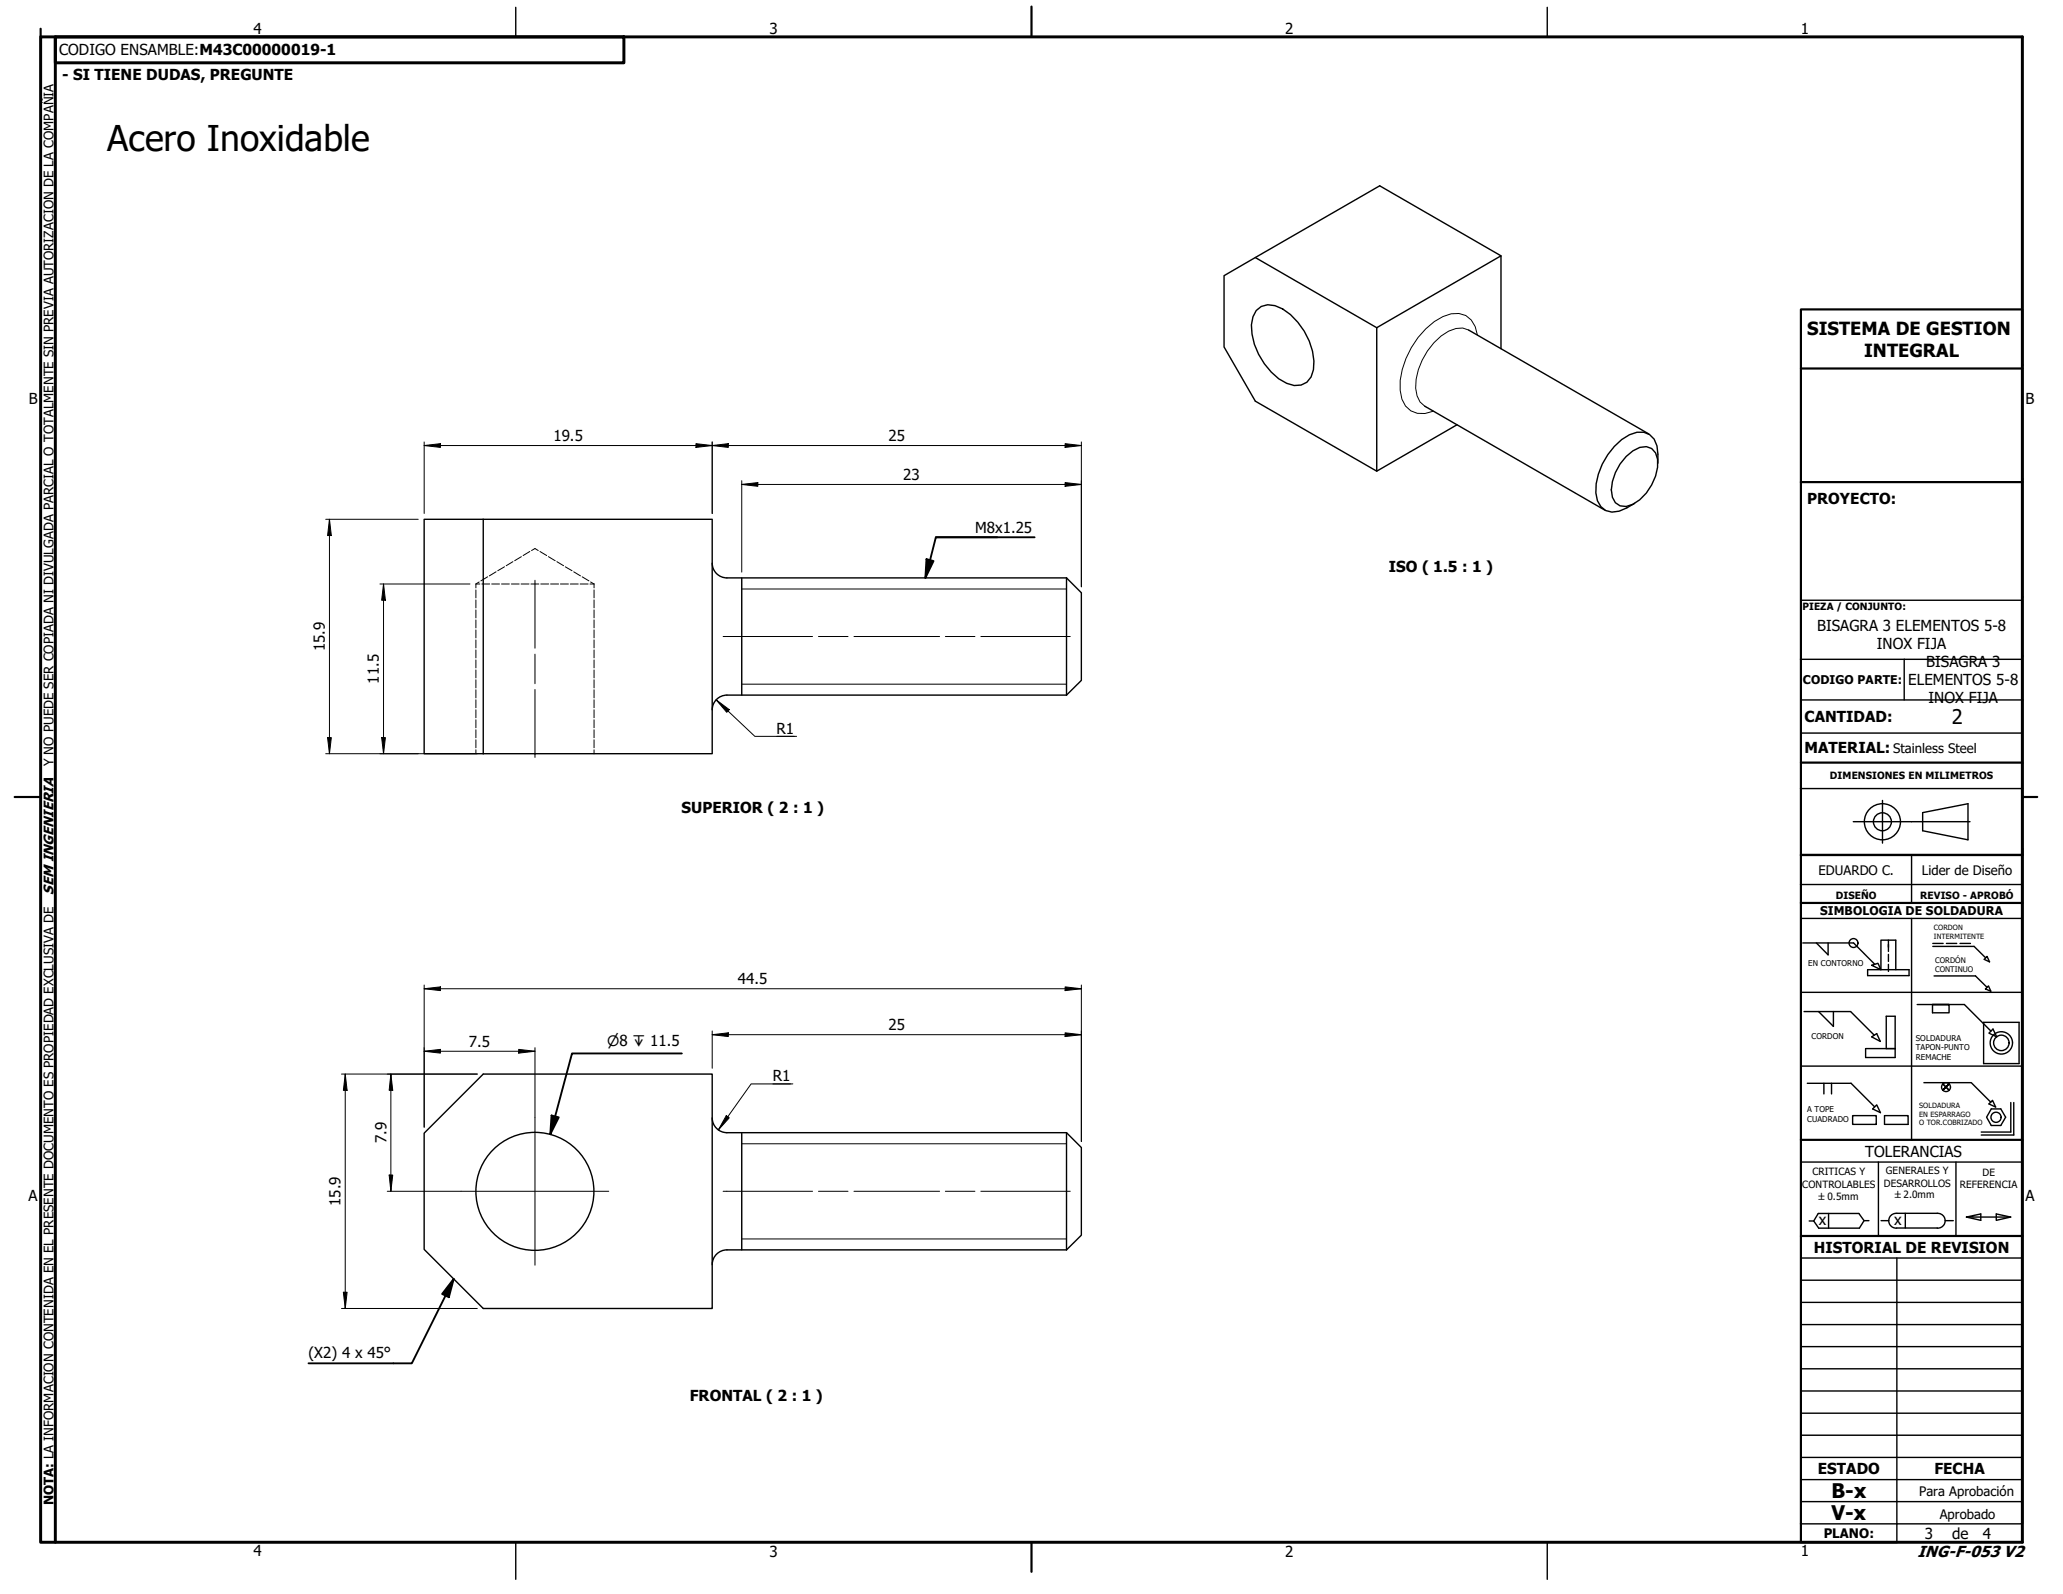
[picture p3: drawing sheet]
<svg xmlns="http://www.w3.org/2000/svg" width="279mm" height="216mm" viewBox="0 0 279 216" stroke-linecap="round" stroke-linejoin="round" font-family="sans-serif">
<!-- layer: Visible (ISO) -->
<g fill="none" stroke="#000" stroke-width=".19">
<path d="M170 34.9l16.5 9.5M203.3 34.6l-16.4-9.4-21.1 12.1v9.7l4.2 7.3 16.5 9.5M170.1 42.1l.7-.6a3.8 3.8 0 0 1 4 1.1 8.9 8.9 0 0 1 3.1 7.5 2.36 2.36 0 0 1-3.6 1.8 9.1 9.1 0 0 1-4.8-7.9l.2-1.1zM193 55l24.3 14.1M198.9 44.7l24.4 14.1M203.3 47.2v-12.6l-16.8 9.8v19.4l10.8-6.3M65.4 70.3v31.8h-8v-31.8h39.1v31.8h-31.1M96.5 76.3a2 2 0 0 0 2 2h45.9M100.5 78.3v15.8M144.4 78.3l2.1 2v11.9l-2.1 1.9M144.4 78.3v15.8M220.2 61.8l.9-.7 1-.5a1.75 1.75 0 0 1 2.4 1.6 6.7 6.7 0 0 1-3.4 6.1 1.78 1.78 0 0 1-2.7-.9 6 6 0 0 1 1.8-5.6z"/>
<path d="M224.5 62.7l-.1-2.3a2.26 2.26 0 0 0-2.7-1.9 6.7 6.7 0 0 0-4 3.1 8.6 8.6 0 0 0-1.6 5.2 2.42 2.42 0 0 0 3.2 2.4l1-.4 1.1-.6M144.4 94.1h-45.9a2 2 0 0 0-2 2M243.9 89.3h14M243.9 81.3h30M243.9 94.8h30M243.9 99.3h30M243.9 119.8h15M57.4 153.5l8-8h31.1v31.7h-31.1l-8-8zM96.5 151.4a2 2 0 0 0 2 2h45.9M100.5 153.4v15.9M144.4 153.4l2.1 2v11.9l-2.1 2M144.4 153.4v15.9"/>
<path d="M144.4 169.3h-45.9a2 2 0 0 0-2 2M243.9 179.4h30M243.9 176.4h30M243.9 173.4h30M243.9 170.4h30M247.6 164.4v1.9M252.5 165.3l-.7 1h-5.5l-.7-.9h-.6M253.1 165.3h-.6l-.7-.9h-5.5l-.7 1M254.8 165.3h1M256.9 166.3h5.5M256.9 170.4v38.5M258 164.3v2"/>
<path d="M262.4 166.3a1.01 1.01 0 0 0 1-1 1.01 1.01 0 0 0-1-1h-5.5a1.01 1.01 0 0 0-1.1 1 1.01 1.01 0 0 0 1.1 1M263.4 165.3h1.1M266.3 164.8l2 .5v-.9l-2 .4h6M270.4 164.4l1.9 .4-1.9 .5zM243.9 182.4h30"/>
<circle cx="72.4" cy="161.4" r="8"/>
</g>
<!-- layer: Visible Narrow (ISO) -->
<path d="M198.9 44.7a3.4 3.4 0 0 0-3.7 .8 9.3 9.3 0 0 0-3.5 7.1l.2 1 .4 .8 .7 .6M200.1 45.4a2.96 2.96 0 0 0-3.6-2.9 8.8 8.8 0 0 0-5.4 4.6 9.5 9.5 0 0 0-1.2 7 2.75 2.75 0 0 0 3.1 1.9l1.1-.3M100.5 79.8h43.9M100.5 92.7h43.9M100.5 154.9h43.9M100.5 167.8h43.9" fill="none" stroke="#000" stroke-width=".14"/>
<!-- layer: Hidden (ISO) -->
<g fill="none" stroke="#000" stroke-width=".14">
<path d="M64.5 79.1h.5M64.5 79.1v.5M64.5 79.9v1.1M64.9 78.8l-.4 .3M65.3 79.1h1M66 78.1l-.9 .6M66.6 79.1h1M67.2 77.4l-.9 .6M67.9 79.1h1.1M68.3 76.8l-.9 .5M69.3 79.1h1M69.5 76.1l-.9 .5"/>
<path d="M70.6 79.1h1M70.6 75.4l-.9 .5M71.8 74.7l-1 .5M71.9 79.1h1.1M72 74.6l.5-.3 .4 .3M73.1 74.7l.9 .5M73.2 79.1h1.1M74.3 75.4l.9 .5M74.6 79.1h1M75.4 76.1l.9 .5M75.9 79.1h1.1M76.6 76.8l.9 .5"/>
<path d="M77.2 79.1h1.1M77.7 77.4l.9 .6M78.6 79.1h1.1M78.8 78.1l1 .6M79.9 79.1h.6M80 78.8l.5 .3M80.5 79.1v.5M80.5 79.9v1.1M64.5 81.3v1M64.5 82.6v1.1M64.5 84v1M64.5 85.3v1.1"/>
<path d="M64.5 86.7v1.1M64.5 88v1.1M64.5 89.4v1.1M64.5 90.7v1.1M64.5 92.1v1.1M64.5 93.4v1.1M64.5 94.8v1.1M64.5 96.1v1.1M64.5 97.5v1.1M64.5 98.8v1.1M80.5 81.3v1M80.5 82.6v1.1"/>
<path d="M80.5 84v1M80.5 85.3v1.1M80.5 86.7v1.1M80.5 88v1.1M80.5 89.4v1.1M80.5 90.7v1.1M80.5 92.1v1.1M80.5 93.4v1.1M80.5 94.8v1.1M80.5 96.1v1.1M80.5 97.5v1.1M80.5 98.8v1.1"/>
<path d="M64.5 100.2v1.1M64.5 101.6v.5M80.5 100.2v1.1M80.5 101.6v.5"/>
</g>
<!-- layer: Border (ANSI) -->
<path d="M5.5 5h268.4v203.9h-268.4zM7.5 5h77v3.5h-77zM7.5 5v203.9" fill="none" stroke="#000" stroke-width=".4"/>
<!-- layer: Border (ISO) -->
<path d="M5.5 3.9v1.1M139.7 .9v4.1M2 107.9h3.5M273.9 107.9h2M139.7 208.9v4" fill="none" stroke="#000" stroke-width=".3"/>
<!-- layer: Border (ANSI) -->
<path d="M69.8 1v4M209.5 1v4M69.8 208.9v5M209.5 208.9v5" fill="none" stroke="#000" stroke-width=".19"/>
<!-- layer: Title (ISO) -->
<path d="M243.9 49.9h30M243.9 65.3v-23.4h30v164.5M243.9 65.3v57M243.9 65.3h30M243.9 103.3h30M273.9 115.8h-30h30M243.9 122.3v32.1h30M243.9 122.3h30M243.9 154.4v54.5h13M243.9 167.4h30" fill="none" stroke="#000" stroke-width=".3"/>
<!-- layer: Title (ANSI) -->
<g fill="none" stroke="#000" stroke-width=".19">
<path d="M273.9 89.3h-16v5.5M243.9 106.8h30M258.9 119.8h15M258.9 115.8v6.5M260.4 110.1l6.1-1.2v4.8l-6.1-1.2zM243.9 122.3h30h-29.8M243.9 124.4h30M243.9 134.4h30M244.2 127.7h6.8l2.9 2.9M244.3 137h6.3l3.2 3.2M246 127.7l1.6 1.6v-1.6M246.3 137l2 2v-2"/>
<path d="M252.9 131.3h5.7v.8h-5.7zM253.5 130.7l.8-.2 .4 .8zM254.7 131.3v-4h2.1v4M255.8 127.3v1.6M255.8 129.3v.9M255.8 130.6v1M258.9 124.4v30M259.7 136.1h6.3l3.6 3.6M261.7 136.1v1.1h2.3v-1.1h-2.3h2.3M261.8 127.8h1.4M261.8 128.2h5.6l1.5 1.5M261.9 132.2h5.6l1.6 1.5"/>
<path d="M263.6 127.8h1.4M265.5 127.8h1.4M268.6 138.5h4.9v5.6h-4.9zM268.9 133.9l.4-.4 .3 .8zM269.1 129.5l.4 .8-.8-.4zM269.9 139.4l.5 1-1-.5zM243.9 144.4h30M243.9 157.4h30M244.8 146.7h5.9l3.2 3.2M247 146.7v1.5M248.1 146.7v1.5M250.9 151.1h3.2v1.2h-3.2z"/>
<path d="M253.5 140.4l.7-.4 .5 1.1zM254.2 149.6l.5 1.1-1.1-.5zM254.4 157.4v10M255.2 151.1h3.2v1.2h-3.2zM255.5 142v-4.4h1.2v5.6h-4v-1.2h4M260.6 146.6h6.4l2.6 2.7M263.1 146.8l.9 .9M264 146.8l-.9 .9 .9-.9M264.9 157.4v10M269.4 149.5l.5-.5 .4 .9zM269.7 150.2h1.3l.6 1.1-.6 1.1h-1.3l-.7-1.1zM272.3 149.3v4h-4"/>
<path d="M272.7 149.3v4.4h-4.4M243.9 191.4h30M243.9 194.4h30M243.9 188.4h30M243.9 185.4h30M243.9 197.4h30M243.9 206.4h30M243.9 203.4h30M243.9 200.4h30"/>
<circle cx="254.9" cy="111.3" r="2.44"/>
<circle cx="254.9" cy="111.3" r="1.22"/>
<circle cx="251" cy="127.7" r=".6"/>
<circle cx="263.6" cy="147.2" r=".6"/>
<circle cx="270.3" cy="151.3" r=".69"/>
<circle cx="271" cy="141.3" r="1.51"/>
<circle cx="271" cy="141.3" r="1.05"/>
</g>
<!-- layer: Centerline (ANSI) -->
<path d="M251 111.3h15.8M255 108.4v5.8" fill="none" stroke="#000" stroke-width=".19"/>
<!-- layer: Centerline (ISO) -->
<g fill="none" stroke="#000" stroke-width=".14">
<path d="M72.5 78.6v9.2M72.5 88.6v4M72.5 93.4v9.2M97.9 86.2h12.1M110.8 86.2h4.1M115.7 86.2h11.6M128 86.2h4M132.8 86.2h12.1M97.9 161.4h12.1M110.8 161.4h4.1M115.7 161.4h11.6M128 161.4h4"/>
<path d="M132.8 161.4h12.1"/>
</g>
<!-- layer: Center Mark (ISO) -->
<path d="M72.5 151.4v20M62.4 161.4h20" fill="none" stroke="#000" stroke-width=".14"/>
<!-- layer: Symbol (ISO) -->
<path d="M125.5 75.7l.9 .3-1.1 2.3zM126.7 72.8h13.4M135.1 72.8h-8.4l-1.4 5.5M74.7 151.1l1 .2-1.2 2.3zM92.4 142.7h-14.9l-3 10.9M61.4 173.2l-.6 2.5-.9-.4zM61.4 173.2l-5.6 11.5h-14" fill="none" stroke="#000" stroke-width=".25"/>
<path d="M125.5 75.7l.9 .3-1.1 2.3zM74.7 151.1l1 .2-1.2 2.3zM61.4 173.2l-.6 2.5-.9-.4z" fill="#000"/>
<!-- layer: Dimension (ISO) -->
<g fill="none" stroke="#000" stroke-width=".14">
<path d="M57.4 59.9v9.7M96.5 59.9v9.7M146.5 59.9v19.6M44.1 70.3h12.5M44.6 70.3l.3 2.2h-.5zM44.6 70.3v31.8M51.5 79.1h12.1M51.9 79.1l.3 2.2h-.5zM51.9 79.1v23M57.4 60.3l2.2-.2v.5zM57.4 60.3h89.1M94.3 60.1l2.2 .2-2.2 .3z"/>
<path d="M96.5 60.3l2.1-.2v.5zM100.5 65.6l2.1-.2v.5zM100.5 65.6h46M100.5 65.1v12.4M144.3 60.1l2.2 .2-2.2 .3zM144.3 65.4l2.2 .2-2.2 .3zM44.4 99.9h.5l-.3 2.2zM51.7 99.9h.5l-.3 2.2zM97 94.8l1.8 1.3-.4 .4zM97 94.8l5.2 4.9h5.7M105.2 99.7h2.4M44.1 102.1h20.5"/>
<path d="M57.4 133.9l2.2-.2v.5zM57.4 133.4v19.3M57.4 133.9h89.1M96.5 139.6v5.1M144.3 133.7l2.2 .2-2.2 .3zM144.3 139.9l2.2 .2-2.2 .3zM146.5 133.4v21.2M46.2 145.5h18.4M46.8 145.5l.2 2.2h-.5zM46.8 145.5v31.7M52.7 159.2h.5l-.3 2.2zM52.9 145.5l.3 2.2h-.5z"/>
<path d="M52.9 145.5v15.9M57.4 142.4l2.2-.3v.5zM57.4 142.4h15.1M70.3 142.1l2.2 .3-2.2 .2zM72.5 141.9v9.5M96.5 140.1l2.1-.2v.5zM96.5 140.1h50M98.4 151.1l.4 .3-1.5 1.7zM104.7 146.8h2.4M107.4 146.8h-5.7l-4.4 6.3M46.2 177.2h18.4M46.5 175h.5l-.2 2.2z"/>
<path d="M52.5 161.4h9.9"/>
</g>
<g fill="#000">
<path d="M44.6 70.3l.3 2.2h-.5zM57.4 60.3l2.2-.2v.5zM94.3 60.1l2.2 .2-2.2 .3zM96.5 60.3l2.1-.2v.5zM100.5 65.6l2.1-.2v.5zM144.3 60.1l2.2 .2-2.2 .3zM144.3 65.4l2.2 .2-2.2 .3zM44.4 99.9h.5l-.3 2.2zM51.7 99.9h.5l-.3 2.2zM51.9 79.1l.3 2.2h-.5zM97 94.8l1.8 1.3-.4 .4zM57.4 133.9l2.2-.2v.5z"/>
<path d="M96.5 140.1l2.1-.2v.5zM144.3 133.7l2.2 .2-2.2 .3zM46.8 145.5l.2 2.2h-.5zM52.7 159.2h.5l-.3 2.2zM52.9 145.5l.3 2.2h-.5zM57.4 142.4l2.2-.3v.5zM70.3 142.1l2.2 .3-2.2 .2zM98.4 151.1l.4 .3-1.5 1.7zM144.3 139.9l2.2 .2-2.2 .3zM46.5 175h.5l-.2 2.2z"/>
</g>
<text font-size="4.8" x="14.5" y="20.5">Acero Inoxidable</text>
<g font-size="2.7">
<text x="264.4" y="98.1">2</text>
<text x="248" y="202.9">B-x</text>
<text x="248.1" y="205.9">V-x</text>
</g>
<g font-size="2.5">
<text x="244.8" y="45.3">SISTEMA DE GESTION</text>
<text x="252.5" y="48.3">INTEGRAL</text>
</g>
<text font-size="2.2" x="259.7" y="210.9">ING-F-053 V2</text>
<g font-size="2.1">
<text x="34.4" y="4.6">4</text>
<text x="104.2" y="4.6">3</text>
<text x="174.1" y="4.6">2</text>
<text x="243.9" y="4.6">1</text>
<text x="8" y="7.5">CODIGO ENSAMBLE:M43C00000019-1</text>
<text x="8.4" y="10.9">- SI TIENE DUDAS, PREGUNTE</text>
<text x="3.9" y="54.7">B</text>
<text x="75" y="59.7">19.5</text>
<text x="120.3" y="59.7">25</text>
<text x="274.3" y="54.7">B</text>
<text x="122.3" y="65">23</text>
<text x="244.8" y="68.3">PROYECTO:</text>
<text x="132.1" y="72.1">M8x1.25</text>
<text x="188.1" y="77.4">ISO ( 1.5 : 1 )</text>
<text x="44" y="88.2" transform="rotate(-90 44 88.2)">15.9</text>
<text x="246.1" y="85.5">BISAGRA 3 ELEMENTOS 5-8</text>
<text x="254.2" y="88">INOX FIJA</text>
<text x="51.3" y="92.6" transform="rotate(-90 51.3 92.6)">11.5</text>
<text x="258.4" y="92.8">ELEMENTOS 5-8</text>
<text x="260.9" y="90.3">BISAGRA 3</text>
<text x="261.2" y="95.3">INOX FIJA</text>
<text x="105.2" y="99.4">R1</text>
<text x="244.4" y="97.8">CANTIDAD:</text>
<text x="244.4" y="102">MATERIAL:</text>
<text x="92.3" y="110.2">SUPERIOR ( 2 : 1 )</text>
<text x="99.9" y="133.3">44.5</text>
<text x="63.5" y="141.8">7.5</text>
<text x="120.3" y="139.5">25</text>
<text x="104.7" y="146.4">R1</text>
<text x="52.3" y="154.9" transform="rotate(-90 52.3 154.9)">7.9</text>
<text x="252.6" y="156.7">TOLERANCIAS</text>
<text x="3.9" y="162.7">A</text>
<text x="46.1" y="163.4" transform="rotate(-90 46.1 163.4)">15.9</text>
<text x="246.3" y="165.9">x</text>
<text x="256.5" y="165.9">x</text>
<text x="274.3" y="162.7">A</text>
<text x="245.7" y="169.7">HISTORIAL DE REVISION</text>
<text x="41.8" y="183.9">(X2) 4 x 45°</text>
<text x="93.4" y="189.8">FRONTAL ( 2 : 1 )</text>
<text x="246.2" y="199.6">ESTADO</text>
<text x="262" y="199.6">FECHA</text>
<text x="260.7" y="208.5">3</text>
<text x="264.4" y="208.5">de</text>
<text x="268.5" y="208.5">4</text>
<text x="34.4" y="210.8">4</text>
<text x="104.2" y="210.8">3</text>
<text x="174.1" y="210.8">2</text>
<text x="243.9" y="210.8">1</text>
</g>
<g font-size="1.9">
<text x="7.2" y="121.2" transform="rotate(-90 7.2 121.2)">SEM INGENIERIA</text>
<text x="82.2" y="141.7">⌀8 ↧ 11.5</text>
</g>
<g font-size="1.8">
<text x="256.4" y="102">Stainless Steel</text>
<text x="7.2" y="103.8" transform="rotate(-90 7.2 103.8)">Y NO PUEDE SER COPIADA NI DIVULGADA PARCIAL O TOTALMENTE SIN PREVIA AUTORIZACION DE LA COMPAÑIA</text>
<text x="246.3" y="118.4">EDUARDO C.</text>
<text x="260.3" y="118.5">Lider de Diseño</text>
<text x="7.2" y="203.9" transform="rotate(-90 7.2 203.9)">NOTA: LA INFORMACION CONTENIDA EN EL PRESENTE DOCUMENTO ES PROPIEDAD EXCLUSIVA DE</text>
<text x="259.9" y="202.7">Para Aprobación</text>
<text x="247" y="208.3">PLANO:</text>
<text x="262.7" y="205.8">Aprobado</text>
</g>
<g font-size="1.6">
<text x="244.2" y="92.6">CODIGO PARTE:</text>
<text x="246.5" y="123.9">SIMBOLOGIA DE SOLDADURA</text>
</g>
<g font-size="1.4">
<text x="244.1" y="82.6">PIEZA / CONJUNTO:</text>
<text x="247.8" y="105.6">DIMENSIONES EN MILIMETROS</text>
<text x="248.6" y="121.7">DISEÑO</text>
<text x="260.1" y="121.7">REVISO - APROBÓ</text>
<text x="244.1" y="160.9">CONTROLABLES</text>
<text x="245.5" y="159.2">CRITICAS Y</text>
<text x="255.1" y="160.7">DESARROLLOS</text>
<text x="255.4" y="159.1">GENERALES Y</text>
<text x="265.4" y="161">REFERENCIA</text>
<text x="268.5" y="159.3">DE</text>
</g>
<g font-size="1.3">
<text x="246.3" y="162.5">±0.5mm</text>
<text x="256.6" y="162.3">±2.0mm</text>
</g>
<g font-size="1.1">
<text x="244.9" y="130.9">EN CONTORNO</text>
<text x="245.3" y="140.7">CORDON</text>
<text x="259.5" y="141">SOLDADURA</text>
<text x="259.5" y="142.3">TAPON-PUNTO</text>
<text x="259.5" y="143.6">REMACHE</text>
<text x="244.8" y="150.6">A TOPE</text>
<text x="244.8" y="151.9">CUADRADO</text>
</g>
<g font-size="1">
<text x="261.9" y="126">CORDON</text>
<text x="261.9" y="127.2">INTERMITENTE</text>
<text x="262.1" y="130.4">CORDÓN</text>
<text x="262.1" y="131.7">CONTINUO</text>
<text x="259.9" y="150.1">SOLDADURA</text>
<text x="259.9" y="151.2">EN ESPARRAGO</text>
<text x="259.9" y="152.4">O TOR.COBRIZADO</text>
</g>
</svg>
